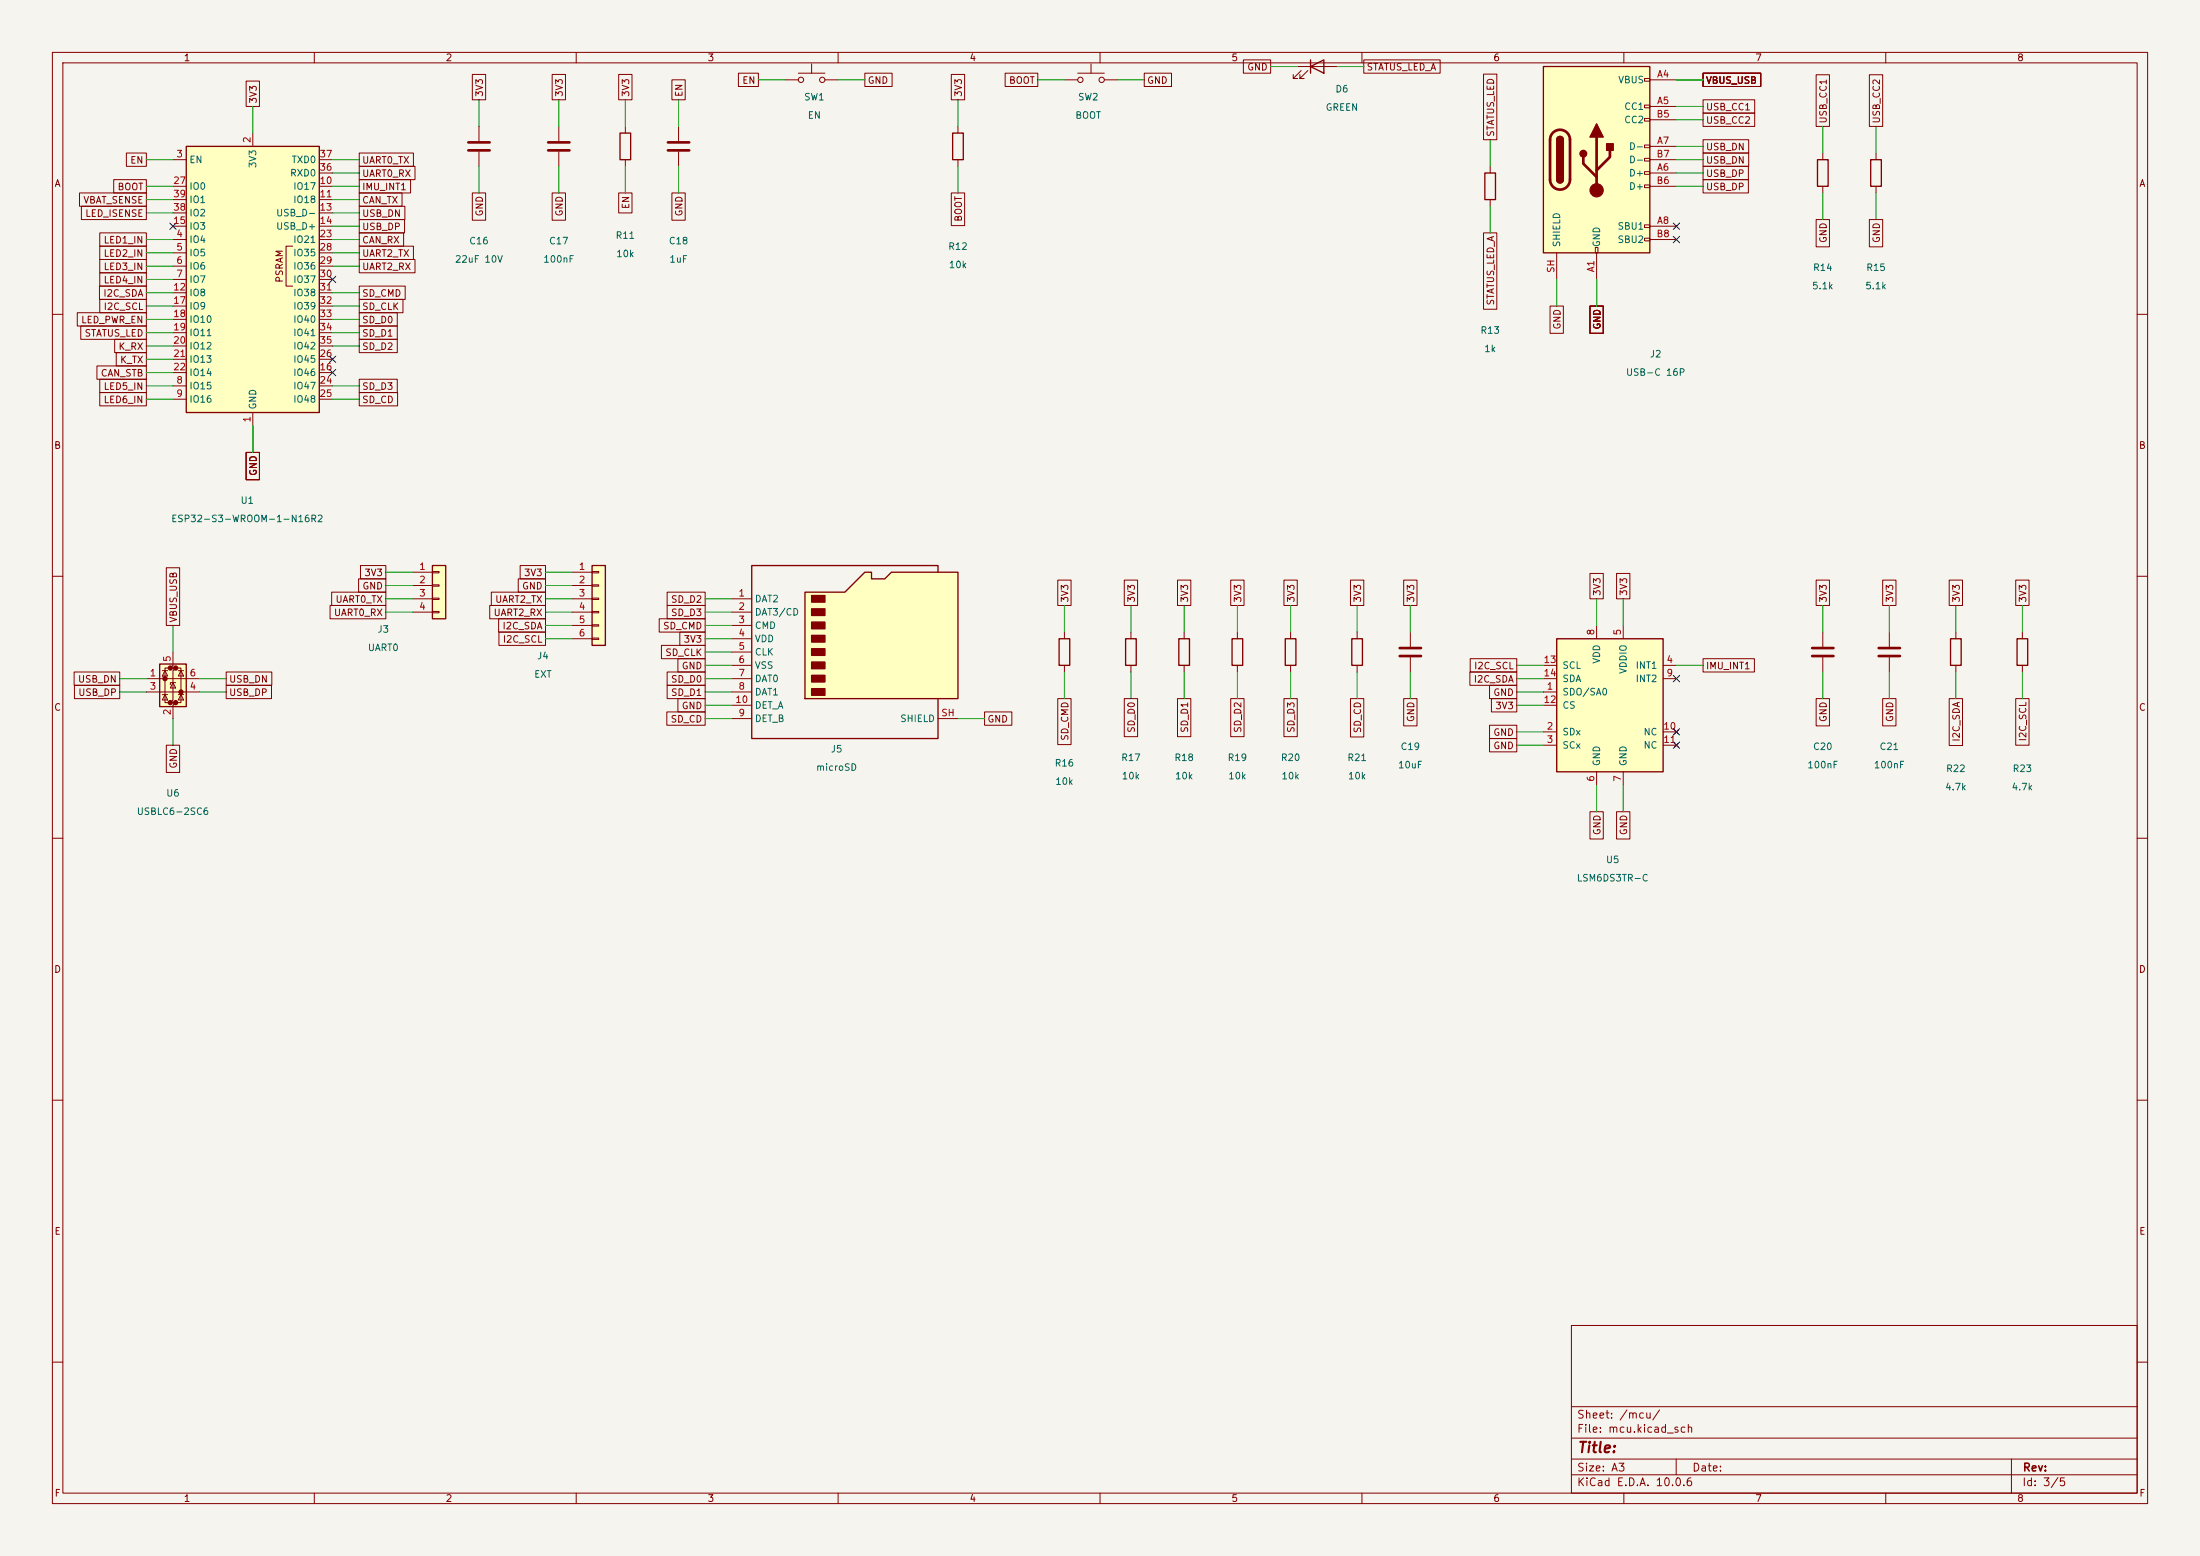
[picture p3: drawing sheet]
<svg xmlns="http://www.w3.org/2000/svg" width="420mm" height="297mm" viewBox="0 0 420 297" stroke-linecap="round" stroke-linejoin="round" font-family="sans-serif">
<path d="M0 0h420v297h-420z" fill="#f5f4ef" stroke="#f5f4ef" stroke-width=".19"/>
<g fill="none" stroke="#840000" stroke-width=".19">
<path d="M10 10h400v277h-400zM12 12h396v273h-396zM60 10v2M110 10v2M160 10v2M210 10v2M260 10v2M310 10v2M360 10v2M10 60h2M408 60h2M10 110h2"/>
<path d="M408 110h2M10 160h2M408 160h2M10 210h2M408 210h2M300 253h108v32h-108zM10 260h2M300 278.5h108M300 274.5h108M300 268.5h108M320 278.5v3M384 278.5v6.5"/>
<path d="M408 260h2M60 285v2M110 285v2M160 285v2M210 285v2M260 285v2M300 281.5h108M310 285v2M360 285v2"/>
</g>
<path d="M113 108h2.6v15.2h-2.6z" fill="#ffffc2"/>
<path d="M113 108h2.6v15.2h-2.6z" fill="none" stroke="#840000" stroke-width=".25"/>
<g fill="none" stroke="#840000" stroke-width=".19">
<path d="M91.4 24.1v2.8M91.4 29v2.8M109.2 109.2h3.8M109.2 111.8h3.8M109.2 114.3h3.8M109.2 116.8h3.8M109.2 119.4h3.8M113 109.1h1.3v.2h-1.3zM113 111.6h1.3v.3h-1.3zM113 114.2h1.3v.2h-1.3zM113 116.7h1.3v.3h-1.3zM113 119.3h1.3v.2h-1.3z"/>
<path d="M109.2 121.9h3.8M113 121.8h1.3v.2h-1.3z"/>
</g>
<path d="M89.4 27.2h4.1M89.4 28.7h4.1" fill="none" stroke="#840000" stroke-width=".51"/>
<path d="M153.7 113h7.6l3.8-3.8h1.3v1.3h2.5l1.3-1.3h12.7v24.2h-29.2z" fill="#ffffc2"/>
<path d="M153.7 113h7.6l3.8-3.8h1.3v1.3h2.5l1.3-1.3h12.7v24.2h-29.2zM179.1 109.2v-1.2h-35.6v33h35.6v-7.6M202.2 121.9h2v5.1h-2zM214.9 121.9h2v5.1h-2z" fill="none" stroke="#840000" stroke-width=".25"/>
<g fill="#840000" stroke="#840000" stroke-width=".25">
<path d="M154.9 113.7h2.6v1.2h-2.6z"/>
<path d="M154.9 116.2h2.6v1.3h-2.6z"/>
<path d="M154.9 118.7h2.6v1.3h-2.6z"/>
<path d="M154.9 121.3h2.6v1.3h-2.6z"/>
<path d="M154.9 123.8h2.6v1.3h-2.6z"/>
<path d="M154.9 126.4h2.6v1.2h-2.6z"/>
<path d="M154.9 128.9h2.6v1.3h-2.6z"/>
<path d="M154.9 131.4h2.6v1.3h-2.6z"/>
</g>
<g fill="none" stroke="#840000" stroke-width=".19">
<path d="M139.7 114.3h3.8M139.7 116.8h3.8M139.7 119.4h3.8M139.7 121.9h3.8M139.7 124.5h3.8M139.7 127h3.8M139.7 129.5h3.8M139.7 132.1h3.8M139.7 137.2h3.8M139.7 134.6h3.8M179.1 137.2h3.8M203.2 120.7v1.2"/>
<path d="M203.2 127v1.3M215.9 120.7v1.2M215.9 127v1.3"/>
</g>
<path d="M35.6 27.9h25.4v50.8h-25.4z" fill="#ffffc2"/>
<path d="M35.6 27.9h25.4v50.8h-25.4zM181.9 25.4h2v5.1h-2zM347 30.5h2v5.1h-2zM357.1 30.5h2.1v5.1h-2.1zM225 121.9h2.1v5.1h-2.1zM235.2 121.9h2v5.1h-2zM245.4 121.9h2v5.1h-2zM258.1 121.9h2v5.1h-2z" fill="none" stroke="#840000" stroke-width=".25"/>
<g fill="none" stroke="#840000" stroke-width=".19">
<path d="M149.9 15.2h2.5M152.4 14h5.1M154.9 12.2v1.8M157.5 15.2h2.5M203.2 15.2h2.5M205.7 14h5.1M208.3 12.2v1.8M210.8 15.2h2.6M33 30.5h2.6M33 35.6h2.6M33 38.1h2.6M48.3 25.4v2.5"/>
<path d="M61 30.5h2.5M61 35.6h2.5M61 38.1h2.5M61 33h2.5M129.5 24.1v2.8M129.5 29v2.8M182.9 24.1v1.3M182.9 30.5v1.3M348 29.2v1.3M348 35.6v1.2M358.1 29.2v1.3M358.1 35.6v1.2"/>
<path d="M33 45.7h2.6M33 48.3h2.6M33 50.8h2.6M33 53.3h2.6M33 55.9h2.6M33 40.6h2.6M33 43.2h2.6M33 58.4h2.6M55.9 47h-1.3v7.6h1.3M61 45.7h2.5M61 48.3h2.5M61 50.8h2.5"/>
<path d="M61 53.3h2.5M61 55.9h2.5M61 40.6h2.5M61 43.2h2.5M61 58.4h2.5M33 73.7h2.6M33 76.2h2.6M33 71.1h2.6M33 61h2.6M33 63.5h2.6M33 66h2.6M33 68.6h2.6"/>
<path d="M48.3 78.7v2.6M61 73.7h2.5M61 76.2h2.5M61 71.1h2.5M61 61h2.5M61 63.5h2.5M61 66h2.5M61 68.6h2.5M226.1 120.7v1.2M226.1 127v1.3M236.2 120.7v1.2M236.2 127v1.3"/>
<path d="M246.4 120.7v1.2M246.4 127v1.3M259.1 120.7v1.2M259.1 127v1.3M269.2 120.7v2.7M269.2 125.5v2.8"/>
<circle cx="152.9" cy="15.2" r=".51"/>
<circle cx="157" cy="15.2" r=".51"/>
<circle cx="206.2" cy="15.2" r=".51"/>
<circle cx="210.3" cy="15.2" r=".51"/>
</g>
<path d="M127.5 27.2h4.1M127.5 28.7h4.1M267.2 123.7h4.1M267.2 125.2h4.1" fill="none" stroke="#840000" stroke-width=".51"/>
<path d="M294.6 12.7h20.4v35.6h-20.4z" fill="#ffffc2"/>
<g fill="none" stroke="#840000" stroke-width=".19">
<path d="M313.9 15h1.1v.5h-1.1zM315 15.2h5M119.4 24.1v1.3M119.4 30.5v1.3M313.9 20.1h1.1v.5h-1.1zM313.9 22.6h1.1v.5h-1.1zM313.9 27.7h1.1v.5h-1.1zM313.9 30.2h1.1v.5h-1.1zM313.9 32.8h1.1v.5h-1.1zM313.9 35.3h1.1v.5h-1.1zM315 20.3h5M315 33h5"/>
<path d="M315 27.9h5M315 22.9h5M315 35.6h5M315 30.5h5M297.2 48.3v5M304.5 47.2h.6v1.1h-.6zM304.8 48.3v5M313.9 42.9h1.1v.5h-1.1zM313.9 45.5h1.1v.5h-1.1zM315 43.2h5M315 45.7h5"/>
</g>
<path d="M294.6 12.7h20.4v35.6h-20.4zM118.4 25.4h2v5.1h-2zM297.2 26.7a.64 .64 0 0 1 .6-.7 .64 .64 0 0 1 .6 .7M297.2 34.3a.64 .64 0 0 0 .6 .6 .64 .64 0 0 0 .6-.6" fill="none" stroke="#840000" stroke-width=".25"/>
<path d="M296.5 25.3a1.91 1.91 0 0 1 2-.4 1.91 1.91 0 0 1 1.2 1.8v7.6a1.91 1.91 0 0 1-1.9 1.9 1.91 1.91 0 0 1-1.9-1.9v-7.8l.2-.6zM302.3 30v1.2l2.5 2.6M304.8 26.2v10.1M307.3 28.7v1.3l-2.5 2.5" fill="none" stroke="#840000" stroke-width=".51"/>
<g fill="#840000" stroke="#840000" stroke-width=".25">
<path d="M297.2 26.7h1.2v7.6h-1.2z"/>
<path d="M297.4 26.2a.64 .64 0 0 1 .7-.1 .64 .64 0 0 1 .3 .6h-1.2z"/>
<path d="M297.2 34.3h1.2a.64 .64 0 0 1-.6 .6 .64 .64 0 0 1-.6-.6z"/>
<path d="M304.8 23.6l1.3 2.6h-2.6z"/>
<path d="M306.7 27.4h1.3v1.3h-1.3z"/>
<circle cx="302.3" cy="29.3" r=".63"/>
</g>
<circle cx="304.8" cy="36.3" r="1.27" fill="#840000" stroke="#840000" stroke-width=".19"/>
<path d="M297.2 121.9h20.3v25.4h-20.3z" fill="#ffffc2"/>
<path d="M250.2 12.7l2.5-1.3v2.6zM250.2 11.4v2.6M283.5 33h2v5.1h-2zM297.2 121.9h20.3v25.4h-20.3z" fill="none" stroke="#840000" stroke-width=".25"/>
<g fill="none" stroke="#840000" stroke-width=".19">
<path d="M247.6 12.7h7.7M248.4 13.5l-1.5 1.5h.7h-.7v-.8M249.7 13.5l-1.5 1.5h.7h-.7v-.8M106.7 24.1v2.8M106.7 29v2.8M284.5 31.8v1.2M284.5 38.1v1.3M304.8 119.4v2.5M309.9 119.4v2.5M294.6 132.1h2.6M294.6 139.7h2.6M294.6 127h2.6"/>
<path d="M294.6 129.5h2.6M294.6 134.6h2.6M317.5 139.7h2.5M317.5 127h2.5M317.5 129.5h2.5M319.7 139.3l.7 .8M320.4 139.3l-.7 .8M348 120.7v2.7M348 125.5v2.8M360.7 120.7v2.7M360.7 125.5v2.8M294.6 142.2h2.6"/>
<path d="M304.8 147.3v2.6M309.9 147.3v2.6M317.5 142.2h2.5M319.7 141.9l.7 .7M320.4 141.9l-.7 .7"/>
</g>
<path d="M104.6 27.2h4.1M104.6 28.7h4.1M345.9 123.7h4.1M345.9 125.2h4.1M358.6 123.7h4.1M358.6 125.2h4.1" fill="none" stroke="#840000" stroke-width=".51"/>
<path d="M30.5 126.7h5.1v8.2h-5.1z" fill="#ffffc2"/>
<g fill="#840000" stroke="#840000" stroke-width=".51">
<circle cx="31.5" cy="129.5" r=".25"/>
<circle cx="32.5" cy="127.5" r=".25"/>
<circle cx="32.5" cy="134.1" r=".25"/>
<circle cx="33.5" cy="127.5" r=".25"/>
<circle cx="33.5" cy="134.1" r=".25"/>
<circle cx="34.5" cy="132.1" r=".25"/>
</g>
<g fill="none" stroke="#840000" stroke-width=".19">
<path d="M27.9 129.5h10.2M27.9 132.1h10.2M31 132.6h1M31 128h1M31.5 128l.5 1h-1zM31.5 132.6l.5 1h-1zM32.5 127.5h-1v6.6h1M33 124.5v2.5l-.5 .5h1l-.5 .5v5.6l-.5 .5h1l-.5 .5v2.6M33 130.3l.5 1h-1zM33.5 130.3h-1v.4M33.5 127.5h1v6.6h-1M34 132.6h1.1"/>
<path d="M34 128h1.1M34.5 128l.6 1h-1.1zM34.5 132.6l.6 1h-1.1z"/>
</g>
<path d="M30.5 126.7h5.1v8.2h-5.1z" fill="none" stroke="#840000" stroke-width=".25"/>
<path d="M82.5 108h2.6v10.1h-2.6z" fill="#ffffc2"/>
<path d="M82.5 108h2.6v10.1h-2.6zM372.4 121.9h2v5.1h-2zM385.1 121.9h2v5.1h-2z" fill="none" stroke="#840000" stroke-width=".25"/>
<g fill="none" stroke="#840000" stroke-width=".19">
<path d="M47 15.5h2.5v4.8h-2.5zM90.2 14.2h2.5v4.9h-2.5zM105.4 14.2h2.6v4.9h-2.6zM118.1 14.2h2.6v4.9h-2.6zM128.3 15.2h2.5v3.9h-2.5zM141 14h3.8v2.5h-3.8zM165.1 14h5.2v2.5h-5.2zM181.6 14.2h2.6v4.9h-2.6zM191.9 14h6.2v2.5h-6.2zM218.4 14h5.2v2.5h-5.2zM237.4 11.4h5.2v2.6h-5.2zM260.3 11.4h14.6v2.6h-14.6z"/>
<path d="M283.2 14.1h2.6v12.6h-2.6zM325.1 14h11v2.5h-11zM325.1 19h9.9v2.6h-9.9zM346.7 14.3h2.6v9.8h-2.6zM356.9 14.3h2.5v9.8h-2.5zM15.2 36.8h12.7v2.6h-12.7zM15.5 39.4h12.4v2.5h-12.4zM21.7 34.3h6.2v2.5h-6.2zM24.1 29.2h3.8v2.6h-3.8zM68.6 29.2h10.3v2.6h-10.3zM68.6 31.7h10.6v2.6h-10.6zM68.6 39.4h8.7v2.5h-8.7z"/>
<path d="M68.6 36.8h8.1v2.6h-8.1zM68.6 34.3h9.8v2.5h-9.8zM90.2 36.8h2.5v5.2h-2.5zM105.4 36.8h2.6v5.2h-2.6zM118.1 36.8h2.6v3.8h-2.6zM128.3 36.8h2.5v5.2h-2.5zM181.6 36.8h2.6v6.3h-2.6zM325.1 34.3h8.7v2.5h-8.7zM325.1 31.7h8.7v2.6h-8.7zM325.1 29.2h8.7v2.6h-8.7zM325.1 21.6h9.9v2.5h-9.9zM325.1 26.7h8.7v2.5h-8.7z"/>
<path d="M14.8 59.7h13.1v2.5h-13.1zM19 54.6h8.9v2.6h-8.9zM19 44.4h8.9v2.6h-8.9zM19 57.1h8.9v2.6h-8.9zM19 52.1h8.9v2.5h-8.9zM19 49.5h8.9v2.6h-8.9zM19 47h8.9v2.5h-8.9zM68.6 41.9h8.6v2.6h-8.6zM68.6 54.6h8.8v2.6h-8.8zM68.6 49.5h10.6v2.6h-10.6zM68.6 47h10.3v2.5h-10.3zM68.6 44.4h8.5v2.6h-8.5z"/>
<path d="M68.6 59.7h7.2v2.5h-7.2zM68.6 57.1h8.3v2.6h-8.3zM283.2 44.5h2.6v14.5h-2.6zM295.9 58.4h2.6v5.2h-2.6zM303.5 58.4h2.6v5.2h-2.6zM346.7 41.9h2.6v5.2h-2.6zM356.9 41.9h2.5v5.2h-2.5zM15.4 62.2h12.5v2.6h-12.5zM18.5 69.8h9.4v2.6h-9.4zM19 74.9h8.9v2.6h-8.9zM19 72.4h8.9v2.5h-8.9zM21.9 64.8h6v2.5h-6z"/>
<path d="M22.2 67.3h5.7v2.6h-5.7zM68.6 64.8h7.2v2.5h-7.2zM68.6 62.2h7.2v2.6h-7.2zM68.6 74.9h7.3v2.6h-7.3zM68.6 72.4h7.2v2.5h-7.2zM47 86.4h2.5v5.2h-2.5zM31.7 108.4h2.6v11h-2.6zM63 115.6h10.7v2.5h-10.7zM63.3 113h10.4v2.6h-10.4zM68.5 110.5h5.2v2.5h-5.2zM68.8 107.9h4.9v2.6h-4.9zM78.7 109.2h3.8"/>
<path d="M78.7 111.8h3.8M78.7 114.3h3.8M78.7 116.8h3.8M82.5 109.1h1.3v.2h-1.3zM82.5 111.6h1.3v.3h-1.3zM82.5 114.2h1.3v.2h-1.3zM82.5 116.7h1.3v.3h-1.3zM93.5 115.6h10.6v2.5h-10.6zM93.8 113h10.3v2.6h-10.3zM95.2 118.1h8.9v2.6h-8.9zM98.9 110.5h5.2v2.5h-5.2zM99.3 107.9h4.8v2.6h-4.8z"/>
<path d="M125.8 118.1h8.8v2.6h-8.8zM127.4 113h7.2v2.6h-7.2zM127.4 115.6h7.2v2.5h-7.2zM201.9 110.7h2.6v4.9h-2.6zM214.6 110.7h2.6v4.9h-2.6zM224.8 110.7h2.5v4.9h-2.5zM234.9 110.7h2.6v4.9h-2.6zM245.1 110.7h2.6v4.9h-2.6zM257.8 110.7h2.6v4.9h-2.6zM268 110.7h2.5v4.9h-2.5zM303.5 109.5h2.6v4.8h-2.6zM308.6 109.5h2.6v4.8h-2.6z"/>
<path d="M346.7 110.7h2.6v4.9h-2.6zM359.4 110.7h2.6v4.9h-2.6zM372.1 110.7h2.6v4.9h-2.6zM384.8 110.7h2.6v4.9h-2.6zM14.1 128.3h8.8v2.5h-8.8zM14.2 130.8h8.7v2.6h-8.7zM43.2 130.8h8.6v2.6h-8.6zM43.2 128.3h8.7v2.5h-8.7zM95.2 120.6h8.9v2.6h-8.9zM126.3 123.2h8.3v2.5h-8.3zM127.3 135.9h7.3v2.5h-7.3zM127.4 128.3h7.2v2.5h-7.2z"/>
<path d="M127.4 130.8h7.2v2.6h-7.2zM129.4 133.3h5.2v2.6h-5.2zM129.4 125.7h5.2v2.6h-5.2zM129.8 120.6h4.8v2.6h-4.8zM188 135.9h5.2v2.5h-5.2zM201.9 133.4h2.6v8.7h-2.6zM214.6 133.4h2.6v7.2h-2.6zM224.8 133.4h2.5v7.2h-2.5zM234.9 133.4h2.6v7.2h-2.6zM245.1 133.4h2.6v7.2h-2.6zM257.8 133.4h2.6v7.3h-2.6zM268 133.4h2.5v5.2h-2.5z"/>
<path d="M280.6 128.3h9v2.5h-9zM280.7 125.7h8.9v2.6h-8.9zM284.4 130.8h5.2v2.6h-5.2zM284.4 138.4h5.2v2.6h-5.2zM284.7 133.3h4.9v2.6h-4.9zM325.1 125.7h9.8v2.6h-9.8zM346.7 133.4h2.6v5.2h-2.6zM359.4 133.4h2.6v5.2h-2.6zM372.1 133.4h2.6v8.9h-2.6zM373.4 120.7v1.2M373.4 127v1.3M384.8 133.4h2.6v8.8h-2.6z"/>
<path d="M386.1 120.7v1.2M386.1 127v1.3M31.7 142.2h2.6v5.2h-2.6zM284.4 141h5.2v2.5h-5.2zM303.5 154.9h2.6v5.2h-2.6zM308.6 154.9h2.6v5.2h-2.6z"/>
</g>
<g fill="none" stroke="#009600" stroke-width=".19">
<path d="M91.4 19.1v5M106.7 19.1v5M119.4 19.1v5M129.5 19.1v5M144.8 15.2h5.1M160 15.2h5.1M182.9 19.1v5M198.1 15.2h5.1M213.4 15.2h5M242.6 12.7h5M255.3 12.7h5M320 15.2h5.1"/>
<path d="M27.9 30.5h5.1M27.9 38.1h5.1M27.9 35.6h5.1M48.3 20.3v5.1M63.5 33h5.1M63.5 30.5h5.1M63.5 38.1h5.1M63.5 35.6h5.1M91.4 31.8v5M106.7 31.8v5M119.4 31.8v5M129.5 31.8v5"/>
<path d="M182.9 31.8v5M284.5 26.7v5.1M284.5 39.4v5.1M320 33h5.1M320 30.5h5.1M320 35.6h5.1M320 22.9h5.1M320 27.9h5.1M320 20.3h5.1M348 24.1v5.1M348 36.8v5.1M358.1 24.1v5.1"/>
<path d="M358.1 36.8v5.1M27.9 40.6h5.1M27.9 45.7h5.1M27.9 48.3h5.1M27.9 50.8h5.1M27.9 55.9h5.1M27.9 53.3h5.1M27.9 58.4h5.1M63.5 40.6h5.1M63.5 43.2h5.1M63.5 45.7h5.1M63.5 48.3h5.1"/>
<path d="M63.5 50.8h5.1M63.5 55.9h5.1M63.5 58.4h5.1M297.2 53.3v5.1M304.8 53.3v5.1M27.9 61h5.1M27.9 63.5h5.1M27.9 73.7h5.1M27.9 76.2h5.1M27.9 66h5.1M27.9 68.6h5.1M27.9 71.1h5.1"/>
<path d="M63.5 61h5.1M63.5 63.5h5.1M63.5 73.7h5.1M63.5 76.2h5.1M63.5 66h5.1M48.3 81.3v5.1M33 119.4v5.1M73.7 116.8h5M73.7 114.3h5M73.7 109.2h5M73.7 111.8h5M104.1 119.4h5.1"/>
<path d="M104.1 116.8h5.1M104.1 114.3h5.1M104.1 109.2h5.1M104.1 111.8h5.1M134.6 119.4h5.1M134.6 116.8h5.1M134.6 114.3h5.1M203.2 115.6v5.1M215.9 115.6v5.1M226.1 115.6v5.1M236.2 115.6v5.1M246.4 115.6v5.1"/>
<path d="M259.1 115.6v5.1M269.2 115.6v5.1M304.8 114.3v5.1M309.9 114.3v5.1M348 115.6v5.1M360.7 115.6v5.1M373.4 115.6v5.1M386.1 115.6v5.1M22.9 132.1h5M22.9 129.5h5M33 137.2v5M38.1 132.1h5.1"/>
<path d="M38.1 129.5h5.1M104.1 121.9h5.1M134.6 132.1h5.1M134.6 127h5.1M134.6 124.5h5.1M134.6 121.9h5.1M134.6 137.2h5.1M134.6 134.6h5.1M134.6 129.5h5.1M182.9 137.2h5.1M203.2 128.3v5.1M215.9 128.3v5.1"/>
<path d="M226.1 128.3v5.1M236.2 128.3v5.1M246.4 128.3v5.1M259.1 128.3v5.1M269.2 128.3v5.1M289.6 132.1h5M289.6 127h5M289.6 134.6h5M289.6 129.5h5M289.6 139.7h5M320 127h5.1M348 128.3v5.1"/>
<path d="M360.7 128.3v5.1M373.4 128.3v5.1M386.1 128.3v5.1M289.6 142.2h5M304.8 149.9v5M309.9 149.9v5"/>
</g>
<g fill="none" stroke="#000084" stroke-width=".19">
<path d="M32.4 42.6l1.2 1.2M33.6 42.6l-1.2 1.2M62.9 52.7l1.2 1.2M64.1 52.7l-1.2 1.2M319.4 45.1l1.2 1.2M319.4 42.6l1.2 1.2M320.6 45.1l-1.2 1.2M320.6 42.6l-1.2 1.2M62.9 70.5l1.2 1.2M62.9 68l1.2 1.2M64.1 70.5l-1.2 1.2M64.1 68l-1.2 1.2"/>
<path d="M319.4 128.9l1.2 1.2M319.4 139.1l1.2 1.2M320.6 128.9l-1.2 1.2M320.6 139.1l-1.2 1.2M319.4 141.6l1.2 1.2M320.6 141.6l-1.2 1.2"/>
</g>
<text font-size="2" fill="#840000" x="301" y="277.8">Title:</text>
<g font-size="1.5" fill="#840000">
<text x="300.9" y="273.8">File: mcu.kicad_sch</text>
<text x="300.9" y="271.1">Sheet: /mcu/</text>
<text x="300.9" y="281.2">Size: A3</text>
<text x="322.9" y="281.2">Date:</text>
<text x="386" y="281.2">Rev:</text>
<text x="300.9" y="284">KiCad E.D.A. 10.0.6</text>
<text x="385.9" y="284">Id: 3/5</text>
</g>
<g font-size="1.3" fill="#840000">
<text x="35" y="12">1</text>
<text x="85" y="12">2</text>
<text x="135" y="12">3</text>
<text x="185" y="12">4</text>
<text x="235" y="12">5</text>
<text x="285" y="12">6</text>
<text x="335" y="12">7</text>
<text x="385" y="12">8</text>
<text x="141.6" y="16.3">EN</text>
<text x="165.5" y="16.3">GND</text>
<text x="192.5" y="16.3">BOOT</text>
<text x="218.9" y="16.3">GND</text>
<text x="238" y="13.8">GND</text>
<text x="260.8" y="13.8">STATUS_LED_A</text>
<text x="325.6" y="16.3">VBUS_USB</text>
<text x="49.3" y="19.9" transform="rotate(-90 49.3 19.9)">3V3</text>
<text x="92.5" y="18.6" transform="rotate(-90 92.5 18.6)">3V3</text>
<text x="107.7" y="18.6" transform="rotate(-90 107.7 18.6)">3V3</text>
<text x="120.4" y="18.6" transform="rotate(-90 120.4 18.6)">3V3</text>
<text x="130.6" y="18.6" transform="rotate(-90 130.6 18.6)">EN</text>
<text x="183.9" y="18.6" transform="rotate(-90 183.9 18.6)">3V3</text>
<text x="325.6" y="21.4">USB_CC1</text>
<text x="325.6" y="23.9">USB_CC2</text>
<text x="349" y="23.7" transform="rotate(-90 349 23.7)">USB_CC1</text>
<text x="359.2" y="23.7" transform="rotate(-90 359.2 23.7)">USB_CC2</text>
<text x="285.5" y="26.2" transform="rotate(-90 285.5 26.2)">STATUS_LED</text>
<text x="325.6" y="29">USB_DN</text>
<text x="10.3" y="36">A</text>
<text x="24.8" y="31.5">EN</text>
<text x="69" y="31.5">UART0_TX</text>
<text x="69" y="34.1">UART0_RX</text>
<text x="325.6" y="34.1">USB_DP</text>
<text x="325.6" y="31.5">USB_DN</text>
<text x="408.3" y="36">A</text>
<text x="15.8" y="39.2">VBAT_SENSE</text>
<text x="16.2" y="41.7">LED_ISENSE</text>
<text x="22.3" y="36.6">BOOT</text>
<text x="69" y="41.7">USB_DN</text>
<text x="69" y="39.2">CAN_TX</text>
<text x="69" y="36.6">IMU_INT1</text>
<text x="92.5" y="41.4" transform="rotate(-90 92.5 41.4)">GND</text>
<text x="107.7" y="41.4" transform="rotate(-90 107.7 41.4)">GND</text>
<text x="120.4" y="40" transform="rotate(-90 120.4 40)">EN</text>
<text x="130.6" y="41.4" transform="rotate(-90 130.6 41.4)">GND</text>
<text x="325.6" y="36.6">USB_DP</text>
<text x="19.7" y="46.8">LED1_IN</text>
<text x="69" y="44.2">USB_DP</text>
<text x="69" y="46.8">CAN_RX</text>
<text x="183.9" y="42.4" transform="rotate(-90 183.9 42.4)">BOOT</text>
<text x="349" y="46.5" transform="rotate(-90 349 46.5)">GND</text>
<text x="359.2" y="46.5" transform="rotate(-90 359.2 46.5)">GND</text>
<text x="19.7" y="51.9">LED3_IN</text>
<text x="19.7" y="49.3">LED2_IN</text>
<text x="69" y="51.9">UART2_RX</text>
<text x="69" y="49.3">UART2_TX</text>
<text x="19.6" y="56.9">I2C_SDA</text>
<text x="19.7" y="59.5">I2C_SCL</text>
<text x="19.7" y="54.4">LED4_IN</text>
<text x="54.3" y="54.1" transform="rotate(-90 54.3 54.1)">PSRAM</text>
<text x="69" y="56.9">SD_CMD</text>
<text x="69" y="59.5">SD_CLK</text>
<text x="285.5" y="58.4" transform="rotate(-90 285.5 58.4)">STATUS_LED_A</text>
<text x="15.4" y="62">LED_PWR_EN</text>
<text x="16" y="64.6">STATUS_LED</text>
<text x="69" y="64.6">SD_D1</text>
<text x="69" y="62">SD_D0</text>
<text x="298.2" y="63" transform="rotate(-90 298.2 63)">GND</text>
<text x="305.9" y="63" transform="rotate(-90 305.9 63)">GND</text>
<text x="22.5" y="67.1">K_RX</text>
<text x="22.8" y="69.6">K_TX</text>
<text x="69" y="67.1">SD_D2</text>
<text x="19.1" y="72.2">CAN_STB</text>
<text x="19.7" y="77.3">LED6_IN</text>
<text x="19.7" y="74.7">LED5_IN</text>
<text x="69" y="77.3">SD_CD</text>
<text x="69" y="74.7">SD_D3</text>
<text x="10.2" y="86">B</text>
<text x="408.2" y="86">B</text>
<text x="49.3" y="90.9" transform="rotate(-90 49.3 90.9)">GND</text>
<text x="69.1" y="112.8">GND</text>
<text x="69.4" y="110.3">3V3</text>
<text x="99.6" y="112.8">GND</text>
<text x="99.9" y="110.3">3V3</text>
<text x="305.9" y="113.9" transform="rotate(-90 305.9 113.9)">3V3</text>
<text x="310.9" y="113.9" transform="rotate(-90 310.9 113.9)">3V3</text>
<text x="34.1" y="118.9" transform="rotate(-90 34.1 118.9)">VBUS_USB</text>
<text x="63.6" y="117.9">UART0_RX</text>
<text x="63.9" y="115.4">UART0_TX</text>
<text x="94.1" y="117.9">UART2_RX</text>
<text x="94.4" y="115.4">UART2_TX</text>
<text x="128" y="115.4">SD_D2</text>
<text x="128" y="117.9">SD_D3</text>
<text x="204.3" y="115.1" transform="rotate(-90 204.3 115.1)">3V3</text>
<text x="217" y="115.1" transform="rotate(-90 217 115.1)">3V3</text>
<text x="227.1" y="115.1" transform="rotate(-90 227.1 115.1)">3V3</text>
<text x="237.3" y="115.1" transform="rotate(-90 237.3 115.1)">3V3</text>
<text x="247.4" y="115.1" transform="rotate(-90 247.4 115.1)">3V3</text>
<text x="260.1" y="115.1" transform="rotate(-90 260.1 115.1)">3V3</text>
<text x="270.3" y="115.1" transform="rotate(-90 270.3 115.1)">3V3</text>
<text x="349" y="115.1" transform="rotate(-90 349 115.1)">3V3</text>
<text x="361.7" y="115.1" transform="rotate(-90 361.7 115.1)">3V3</text>
<text x="374.4" y="115.1" transform="rotate(-90 374.4 115.1)">3V3</text>
<text x="387.1" y="115.1" transform="rotate(-90 387.1 115.1)">3V3</text>
<text x="95.8" y="120.4">I2C_SDA</text>
<text x="95.9" y="123">I2C_SCL</text>
<text x="126.5" y="120.4">SD_CMD</text>
<text x="126.9" y="125.5">SD_CLK</text>
<text x="130.4" y="123">3V3</text>
<text x="14.8" y="130.6">USB_DN</text>
<text x="43.6" y="130.6">USB_DN</text>
<text x="128" y="130.6">SD_D0</text>
<text x="130" y="128.1">GND</text>
<text x="281.2" y="130.6">I2C_SDA</text>
<text x="281.3" y="128.1">I2C_SCL</text>
<text x="325.6" y="128.1">IMU_INT1</text>
<text x="10.2" y="136">C</text>
<text x="14.8" y="133.1">USB_DP</text>
<text x="43.6" y="133.1">USB_DP</text>
<text x="128" y="133.1">SD_D1</text>
<text x="130" y="135.7">GND</text>
<text x="270.3" y="137.9" transform="rotate(-90 270.3 137.9)">GND</text>
<text x="285" y="133.1">GND</text>
<text x="285.3" y="135.7">3V3</text>
<text x="349" y="137.9" transform="rotate(-90 349 137.9)">GND</text>
<text x="361.7" y="137.9" transform="rotate(-90 361.7 137.9)">GND</text>
<text x="408.2" y="136">C</text>
<text x="127.9" y="138.2">SD_CD</text>
<text x="188.4" y="138.2">GND</text>
<text x="204.3" y="141.5" transform="rotate(-90 204.3 141.5)">SD_CMD</text>
<text x="217" y="140" transform="rotate(-90 217 140)">SD_D0</text>
<text x="227.1" y="140" transform="rotate(-90 227.1 140)">SD_D1</text>
<text x="237.3" y="140" transform="rotate(-90 237.3 140)">SD_D2</text>
<text x="247.4" y="140" transform="rotate(-90 247.4 140)">SD_D3</text>
<text x="260.1" y="140" transform="rotate(-90 260.1 140)">SD_CD</text>
<text x="285" y="140.8">GND</text>
<text x="285" y="143.3">GND</text>
<text x="374.4" y="141.7" transform="rotate(-90 374.4 141.7)">I2C_SDA</text>
<text x="387.1" y="141.6" transform="rotate(-90 387.1 141.6)">I2C_SCL</text>
<text x="34.1" y="146.8" transform="rotate(-90 34.1 146.8)">GND</text>
<text x="305.9" y="159.5" transform="rotate(-90 305.9 159.5)">GND</text>
<text x="310.9" y="159.5" transform="rotate(-90 310.9 159.5)">GND</text>
<text x="10.2" y="186">D</text>
<text x="408.2" y="186">D</text>
<text x="10.3" y="236">E</text>
<text x="408.3" y="236">E</text>
<text x="10.3" y="286">F</text>
<text x="35" y="287">1</text>
<text x="85" y="287">2</text>
<text x="135" y="287">3</text>
<text x="185" y="287">4</text>
<text x="235" y="287">5</text>
<text x="285" y="287">6</text>
<text x="335" y="287">7</text>
<text x="385" y="287">8</text>
<text x="408.3" y="286">F</text>
</g>
<g font-size="1.3" fill="#006464">
<text x="254.8" y="17.9">D6</text>
<text x="308.8" y="16.2">VBUS</text>
<text x="153.4" y="19.5">SW1</text>
<text x="154.1" y="23">EN</text>
<text x="205.2" y="23">BOOT</text>
<text x="205.7" y="19.5">SW2</text>
<text x="253" y="21.4">GREEN</text>
<text x="310" y="21.3">CC1</text>
<text x="310" y="23.8">CC2</text>
<text x="310.9" y="28.9">D-</text>
<text x="36" y="31.4">EN</text>
<text x="49.2" y="32.2" transform="rotate(-90 49.2 32.2)">3V3</text>
<text x="55.3" y="34">RXD0</text>
<text x="55.6" y="31.4">TXD0</text>
<text x="310.9" y="34">D+</text>
<text x="310.9" y="31.4">D-</text>
<text x="36" y="36.5">IO0</text>
<text x="36" y="41.6">IO2</text>
<text x="36" y="39.1">IO1</text>
<text x="52.6" y="41.6">USB_D-</text>
<text x="55.9" y="36.5">IO17</text>
<text x="55.9" y="39.1">IO18</text>
<text x="310.9" y="36.5">D+</text>
<text x="36" y="46.7">IO4</text>
<text x="36" y="44.1">IO3</text>
<text x="52.6" y="44.1">USB_D+</text>
<text x="55.9" y="46.7">IO21</text>
<text x="89.5" y="46.9">C16</text>
<text x="104.7" y="46.9">C17</text>
<text x="117.4" y="45.9">R11</text>
<text x="127.6" y="46.9">C18</text>
<text x="180.9" y="48">R12</text>
<text x="298.1" y="47.3" transform="rotate(-90 298.1 47.3)">SHIELD</text>
<text x="305.8" y="47.3" transform="rotate(-90 305.8 47.3)">GND</text>
<text x="308.7" y="44.1">SBU1</text>
<text x="308.7" y="46.7">SBU2</text>
<text x="36" y="49.2">IO5</text>
<text x="36" y="51.8">IO6</text>
<text x="55.9" y="49.2">IO35</text>
<text x="55.9" y="51.8">IO36</text>
<text x="86.7" y="50.4">22uF 10V</text>
<text x="103.6" y="50.4">100nF</text>
<text x="117.5" y="49.4">10k</text>
<text x="127.7" y="50.4">1uF</text>
<text x="181" y="51.5">10k</text>
<text x="346" y="52">R14</text>
<text x="356.2" y="52">R15</text>
<text x="36" y="54.3">IO7</text>
<text x="36" y="56.8">IO8</text>
<text x="36" y="59.4">IO9</text>
<text x="55.9" y="54.3">IO37</text>
<text x="55.9" y="56.8">IO38</text>
<text x="55.9" y="59.4">IO39</text>
<text x="345.8" y="55.5">5.1k</text>
<text x="356" y="55.5">5.1k</text>
<text x="36" y="61.9">IO10</text>
<text x="36" y="64.5">IO11</text>
<text x="55.9" y="61.9">IO40</text>
<text x="55.9" y="64.5">IO41</text>
<text x="282.5" y="64">R13</text>
<text x="36" y="67">IO12</text>
<text x="36" y="69.5">IO13</text>
<text x="55.9" y="69.5">IO45</text>
<text x="55.9" y="67">IO42</text>
<text x="283.2" y="67.5">1k</text>
<text x="314.9" y="68.5">J2</text>
<text x="36" y="74.6">IO15</text>
<text x="36" y="77.2">IO16</text>
<text x="36" y="72.1">IO14</text>
<text x="55.9" y="72.1">IO46</text>
<text x="55.9" y="74.6">IO47</text>
<text x="55.9" y="77.2">IO48</text>
<text x="310.3" y="72">USB-C 16P</text>
<text x="49.2" y="78.3" transform="rotate(-90 49.2 78.3)">GND</text>
<text x="32.6" y="100">ESP32-S3-WROOM-1-N16R2</text>
<text x="45.8" y="96.5">U1</text>
<text x="144" y="115.3">DAT2</text>
<text x="144" y="117.8">DAT3/CD</text>
<text x="70.1" y="124.6">UART0</text>
<text x="72" y="121.1">J3</text>
<text x="144" y="120.3">CMD</text>
<text x="144" y="122.9">VDD</text>
<text x="144" y="125.4">CLK</text>
<text x="101.9" y="129.7">EXT</text>
<text x="102.4" y="126.2">J4</text>
<text x="144" y="128">VSS</text>
<text x="144" y="130.5">DAT0</text>
<text x="298.2" y="128">SCL</text>
<text x="298.2" y="130.5">SDA</text>
<text x="305.8" y="126.8" transform="rotate(-90 305.8 126.8)">VDD</text>
<text x="310.8" y="128.7" transform="rotate(-90 310.8 128.7)">VDDIO</text>
<text x="312.1" y="128">INT1</text>
<text x="312.1" y="130.5">INT2</text>
<text x="144" y="133">DAT1</text>
<text x="144" y="135.6">DET_A</text>
<text x="298.2" y="133">SDO/SA0</text>
<text x="298.2" y="135.6">CS</text>
<text x="144" y="138.1">DET_B</text>
<text x="158.5" y="143.9">J5</text>
<text x="171.7" y="138.1">SHIELD</text>
<text x="267.3" y="143.5">C19</text>
<text x="298.2" y="140.7">SDx</text>
<text x="298.2" y="143.2">SCx</text>
<text x="313.7" y="140.7">NC</text>
<text x="313.7" y="143.2">NC</text>
<text x="346" y="143.5">C20</text>
<text x="358.7" y="143.5">C21</text>
<text x="155.7" y="147.4">microSD</text>
<text x="201.2" y="146.6">R16</text>
<text x="213.9" y="145.6">R17</text>
<text x="214" y="149.1">10k</text>
<text x="224.1" y="145.6">R18</text>
<text x="224.2" y="149.1">10k</text>
<text x="234.2" y="145.6">R19</text>
<text x="234.4" y="149.1">10k</text>
<text x="244.4" y="145.6">R20</text>
<text x="244.5" y="149.1">10k</text>
<text x="257.1" y="145.6">R21</text>
<text x="257.2" y="149.1">10k</text>
<text x="266.8" y="147">10uF</text>
<text x="305.8" y="146.3" transform="rotate(-90 305.8 146.3)">GND</text>
<text x="310.8" y="146.3" transform="rotate(-90 310.8 146.3)">GND</text>
<text x="344.9" y="147">100nF</text>
<text x="357.6" y="147">100nF</text>
<text x="371.4" y="147.7">R22</text>
<text x="384.1" y="147.7">R23</text>
<text x="26" y="155.9">USBLC6-2SC6</text>
<text x="31.6" y="152.4">U6</text>
<text x="201.3" y="150.1">10k</text>
<text x="371.2" y="151.2">4.7k</text>
<text x="383.9" y="151.2">4.7k</text>
<text x="306.5" y="165.1">U5</text>
<text x="300.9" y="168.6">LSM6DS3TR-C</text>
</g>
<g font-size="1.3" fill="#a90000">
<text x="316.2" y="15.1">A4</text>
<text x="316.1" y="22.7">B5</text>
<text x="316.2" y="20.2">A5</text>
<text x="48.1" y="27.4" transform="rotate(-90 48.1 27.4)">2</text>
<text x="316.2" y="27.8">A7</text>
<text x="33" y="35.4">27</text>
<text x="33.6" y="30.3">3</text>
<text x="60.9" y="35.4">10</text>
<text x="60.9" y="32.9">36</text>
<text x="60.9" y="30.3">37</text>
<text x="316.1" y="35.4">B6</text>
<text x="316.1" y="30.3">B7</text>
<text x="316.2" y="32.9">A6</text>
<text x="33" y="40.5">38</text>
<text x="33" y="38">39</text>
<text x="60.9" y="38">11</text>
<text x="60.9" y="40.5">13</text>
<text x="33" y="43">15</text>
<text x="33.6" y="45.6">4</text>
<text x="60.9" y="43">14</text>
<text x="60.9" y="45.6">23</text>
<text x="316.1" y="45.6">B8</text>
<text x="316.2" y="43">A8</text>
<text x="33.6" y="48.1">5</text>
<text x="33.6" y="50.7">6</text>
<text x="33.6" y="53.2">7</text>
<text x="60.9" y="48.1">28</text>
<text x="60.9" y="50.7">29</text>
<text x="60.9" y="53.2">30</text>
<text x="297" y="52.2" transform="rotate(-90 297 52.2)">SH</text>
<text x="304.7" y="52.1" transform="rotate(-90 304.7 52.1)">A1</text>
<text x="33" y="55.7">12</text>
<text x="33" y="58.3">17</text>
<text x="60.9" y="55.7">31</text>
<text x="60.9" y="58.3">32</text>
<text x="33" y="60.8">18</text>
<text x="33" y="63.4">19</text>
<text x="33" y="65.9">20</text>
<text x="60.9" y="60.8">33</text>
<text x="60.9" y="63.4">34</text>
<text x="60.9" y="65.9">35</text>
<text x="33" y="68.4">21</text>
<text x="33" y="71">22</text>
<text x="60.9" y="71">16</text>
<text x="60.9" y="68.4">26</text>
<text x="33.6" y="73.5">8</text>
<text x="33.6" y="76.1">9</text>
<text x="60.9" y="73.5">24</text>
<text x="60.9" y="76.1">25</text>
<text x="48.1" y="80.7" transform="rotate(-90 48.1 80.7)">1</text>
<text x="79.9" y="109.1">1</text>
<text x="79.9" y="111.6">2</text>
<text x="110.4" y="109.1">1</text>
<text x="110.4" y="111.6">2</text>
<text x="79.9" y="114.2">3</text>
<text x="79.9" y="116.7">4</text>
<text x="110.4" y="114.2">3</text>
<text x="110.4" y="116.7">4</text>
<text x="110.4" y="119.2">5</text>
<text x="140.9" y="114.2">1</text>
<text x="140.9" y="116.7">2</text>
<text x="140.9" y="119.2">3</text>
<text x="110.4" y="121.8">6</text>
<text x="140.9" y="121.8">4</text>
<text x="140.9" y="124.3">5</text>
<text x="304.7" y="121.4" transform="rotate(-90 304.7 121.4)">8</text>
<text x="309.7" y="121.4" transform="rotate(-90 309.7 121.4)">5</text>
<text x="28.5" y="129.4">1</text>
<text x="28.5" y="131.9">3</text>
<text x="32.9" y="126.5" transform="rotate(-90 32.9 126.5)">5</text>
<text x="36.1" y="131.9">4</text>
<text x="36.1" y="129.4">6</text>
<text x="140.9" y="126.9">6</text>
<text x="140.9" y="129.4">7</text>
<text x="140.9" y="131.9">8</text>
<text x="294.6" y="126.9">13</text>
<text x="294.6" y="129.4">14</text>
<text x="295.2" y="131.9">1</text>
<text x="318" y="126.9">4</text>
<text x="318" y="129.4">9</text>
<text x="32.9" y="136.6" transform="rotate(-90 32.9 136.6)">2</text>
<text x="140.3" y="134.5">10</text>
<text x="140.9" y="137">9</text>
<text x="179.6" y="137">SH</text>
<text x="294.6" y="134.5">12</text>
<text x="295.2" y="139.6">2</text>
<text x="295.2" y="142.1">3</text>
<text x="317.4" y="139.6">10</text>
<text x="317.4" y="142.1">11</text>
<text x="304.7" y="149.3" transform="rotate(-90 304.7 149.3)">6</text>
<text x="309.7" y="149.3" transform="rotate(-90 309.7 149.3)">7</text>
</g>
</svg>
